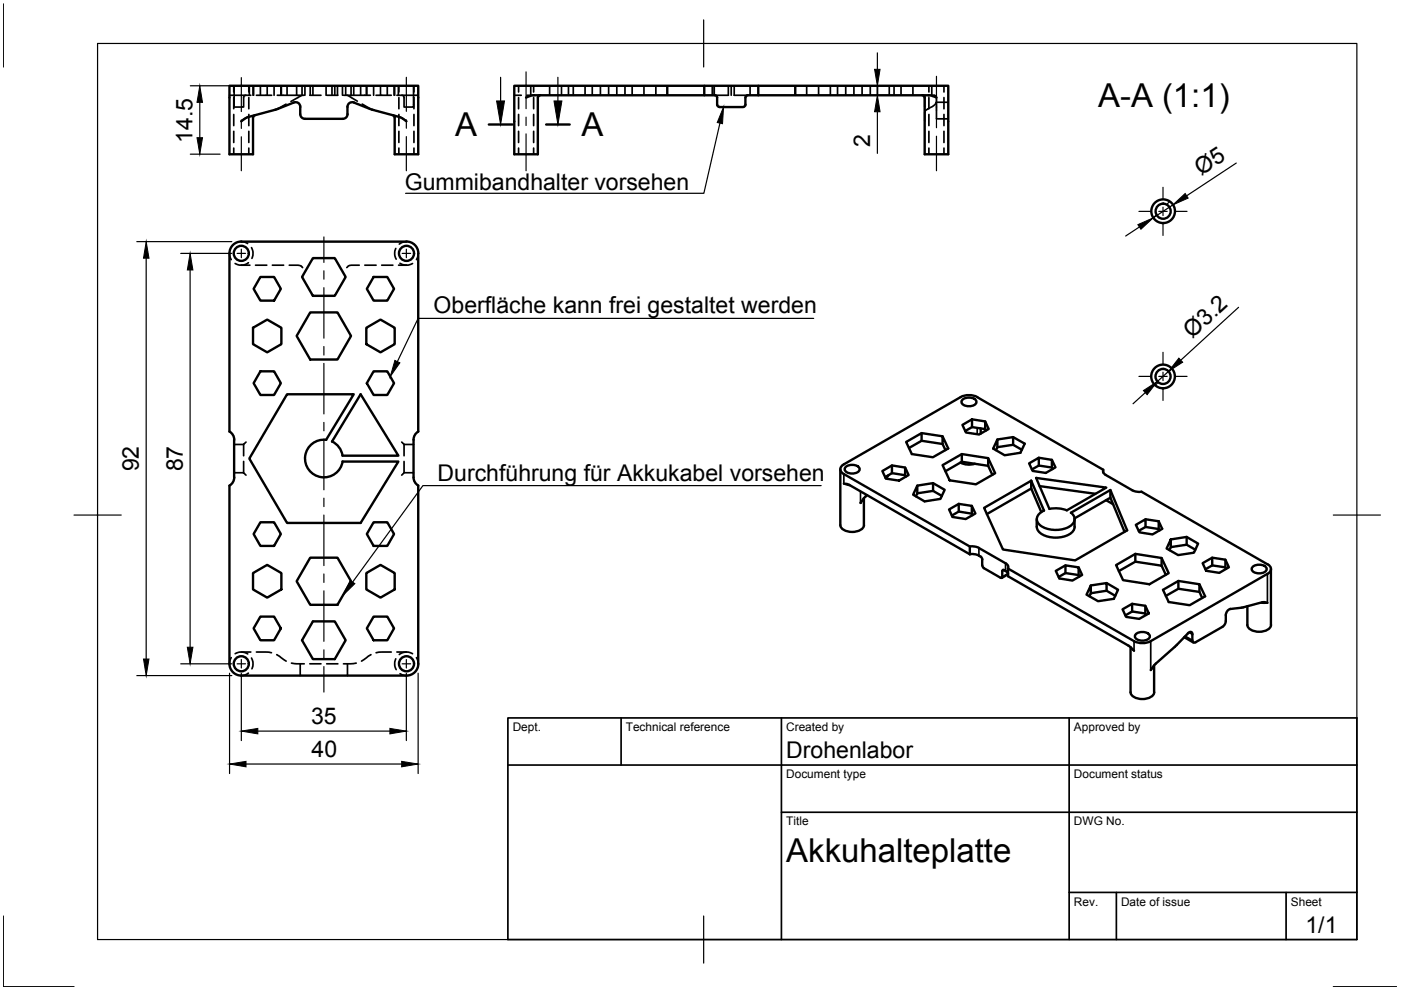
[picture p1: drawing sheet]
<svg xmlns="http://www.w3.org/2000/svg" width="297mm" height="210mm" viewBox="0 0 297 210" stroke-linecap="round" stroke-linejoin="round" font-family="sans-serif">
<!-- layer: Verdeckt -->
<g fill="none" stroke="#000" stroke-width=".36">
<path d="M49.6 18.2v1.3M49.6 18.2v4.5h2.1v-2.1l.1-.3 .4-.1M52.8 18.2v1.3M52.9 18.2v2M53.6 18.2v2M53.8 18.2v2M55.2 18.2v2M56.6 18.2v2M58.1 18.2v2M59.5 18.2v2M59.7 18.2v2M60.9 18.2v2"/>
<path d="M62.9 18.2v2M64 18.2v2M64.7 18.2v2M65.8 18.2v2M66.3 18.2v2M69.1 18.2v2M70.4 18.2v2M71 18.2v2M71.6 18.2v2M72.6 18.2v2M73.3 18.2v2M74.4 18.2v2"/>
<path d="M75 18.2v2M76.5 18.2v2M77.7 18.2v2M77.8 18.2v2M79.2 18.2v2M80.7 18.2v2M82.1 18.2v2M83.6 18.2v2M83.7 18.2v2M84.5 18.2v2M84.6 18.2v1.3M87.7 18.2v4.5h-2v-2.1l-.2-.3-.3-.1"/>
<path d="M87.8 18.2v1.3M109.9 18.2v1.3M112.5 18.2v2M113.1 18.2v1.3M116.5 18.2v2M119 18.2v2M120.5 18.2v2M121.5 18.2v2M124 18.2v2M125.6 18.2v2M127.3 18.2v2M129 18.2v2"/>
<path d="M130.8 18.2v2M132.5 18.2v2M134 18.2v2M136.5 18.2v2M139.1 18.2v2M141.4 18.2v2M141.5 18.2v2M151.1 18.2v2M151.4 18.2v2M154.4 18.2v2M155 18.2v2M155.7 18.2v2"/>
<path d="M159 18.2v2M168.5 18.2v2M168.7 18.2v2M171 18.2v2M173.6 18.2v2M176.1 18.2v2M177.6 18.2v2M179.3 18.2v2M181 18.2v2M182.8 18.2v2M184.5 18.2v2M186 18.2v2"/>
<path d="M188.5 18.2v2M189.6 18.2v2M191 18.2v2M193.6 18.2v2M196.9 18.2v1.3M197.6 18.2v2M200.1 18.2v1.3M48.6 20.2h4.6M49.6 20.7v2.4M49.6 24.3v2.3M49.6 27.8v2.4M49.6 31.4v1.3"/>
<path d="M52.7 24.8l-1.5 .9M52.8 20.7v2.4M52.8 24.3v2.3M52.8 27.8v2.4M52.8 31.4v1.3M54.4 20.2h3.2M58.8 20.2h5.7M60.6 22.1l-2.6 1.3M64.2 20.2l-2.5 1.3M65.7 20.2h2.4M69.3 20.2h2.3M72.8 20.2h5.7"/>
<path d="M73.5 20.2l2.3 1.2M76.8 22.1l1.7 1 .8 .3M79.7 20.2h3.3M84.1 20.2h4.6M84.6 20.7v2.4M84.6 24.3v2.3M84.6 27.8v2.4M84.6 31.4v1.3M84.6 24.8l1.6 .9M87.8 20.7v2.4M87.8 24.3v2.3M87.8 27.8v2.4"/>
<path d="M87.8 31.4v1.3M109 20.2h1.5M109.9 20.7v2.4M109.9 24.3v2.3M109.9 27.8v2.4M109.9 31.4v1.3M111.7 20.2h1.5M113.1 20.7v2.4M113.1 24.3v2.3M113.1 27.8v2.4M113.1 31.4v1.3M114 23.8v1.9"/>
<path d="M114.5 20.2l-.3 .1-.2 .3v2M151.5 20.2h2.9M155.6 20.2h2.9M195.5 20.2l.4 .1 .2 .3v2M196.9 20.2l1.5 .1 .2 .4v1M196.9 20.7v2.4M196.9 24.3v2.3M196.9 27.8v2.4M196.9 31.4v1.3M198.5 21.7h2.5M200.1 20.7v2.4M200.1 24.3v2.3"/>
<path d="M200.1 27.8v2.4M200.1 31.4v1.3M201 25.2h-2.4l-.1-3.5a3.3 3.3 0 0 1-1.9 1.5l-.5 .5v2M48.6 53.7l.4 1.3M49.9 55.9l1.3 .3M51.1 51.2l1.4 .4M51.2 56.2h1.8M52.7 55.7l-.7 .4-.8 .1M53.3 52.5l.3 1.2-.2 1.1M54.2 56.2h2.4M57.7 56.2h2.4M61.3 56.2l2.1 .1 .8 .4"/>
<path d="M76.2 56.2l-2.1 .1-.6 .4M77.4 56.2h2.3M80.9 56.2h2.4M83.9 52.7l-.2 1 .3 1.3M84.5 56.2h1.7M84.8 55.8l1.4 .4M86.2 51.2l-.9 .2-.6 .4M87.5 55.9l-1.3 .3M88.7 53.7l-.4 1.3M51.7 94.2v2.4M51.7 97.8v2.4M52.2 93.7l-.5 .5h-2.1"/>
<path d="M85.2 93.7l.5 .5h2M85.7 97.8v2.5l-.5 .4M85.7 94.2v2.4M49.6 100.2h2.1l.5 .5M85.7 100.2h2M49 139.4l-.4 1.3M51.2 138.2l1.3 .4M53.2 138.2a4.9 4.9 0 0 0-3.3 .4M53.3 139.5l.3 1.2-.2 1.1M54.4 138.2l3.2 .2M58.7 138.8l2 1.4M78.6 138.8l-1.9 1.4"/>
<path d="M83 138.2l-3.3 .2M83.9 139.7l-.2 1 .3 1.3M84.1 138.2h2.1M86.2 138.2l-.9 .2-.6 .4M86.2 138.2l1.3 .4M88.3 139.4l.4 1.3M52.7 142.7l-.7 .4-.9 .1M61.8 140.6l2.7 .1M63.7 140.7v2.5M65.7 140.7h2.4M69.3 140.7h2.3M73.7 140.7v2.5"/>
<path d="M75.5 140.6l-2.7 .1M84.8 142.8l1.4 .4"/>
</g>
<!-- layer: Sichtbar -->
<g fill="none" stroke="#000" stroke-width=".51">
<path d="M149.3 18.2v2M160.8 18.2v2M54 24.4l-.4 .5v7.8h-5v-14.5h40.1v14.5h-5v-7.8l-.4-.5M63.7 24.2a1.01 1.01 0 0 0 1 1h8a1.01 1.01 0 0 0 1-1M63.7 24.2v-1.5a1.01 1.01 0 0 0-1.4-1l-3.7 1.5-6 1.6-1.5 .9M73.7 24.2v-1.5a1.01 1.01 0 0 1 1.3-1l3.8 1.5 6 1.6 1.4 .9M111.5 20.7l1.5-.5h37.6a1.09 1.09 0 0 1 1.4 .5v1.5M114.6 20.2l-.5 .2v.3M152 22.2l.3 .4 .2 .1h5.1M158.1 22.2l-.3 .4-.2 .1M195.6 20.2l.4 .2 .1 .3v12h4.9v-14.5h-92v14.5h5v-12M198.6 20.7l-1.5-.5h-37.6a1.06 1.06 0 0 0-1.4 .5l-.1 1.5"/>
<path d="M48.6 53.7l.1 37.8a1.94 1.94 0 0 1 .9 1.7l.1 8a2.01 2.01 0 0 1-1.1 1.8v37.7a2.51 2.51 0 0 0 2.5 2.5h35.1a2.51 2.51 0 0 0 2.5-2.5v-37.7a2.07 2.07 0 0 1-1-1.8v-8a2 2 0 0 1 1-1.7v-37.8M51.1 51.2h35.1M51.2 51.2a2.51 2.51 0 0 0-2.6 2.5M55.2 58.7h2.9l1.4 2.5-1.4 2.5h-2.9l-1.4-2.5zM66.3 54.7h4.7l2.3 4-2.3 4h-4.7l-2.3-4zM79.2 58.7h2.9l1.5 2.5-1.5 2.5h-2.9l-1.4-2.5zM86.2 51.2a2.51 2.51 0 0 1 2.5 2.5M53.6 69.5l3-1.7 3.1 1.7v3.5l-3.1 1.7-3-1.7zM55.2 78.7h2.9l1.4 2.5-1.4 2.5h-2.9l-1.4-2.5zM65.8 66.2h5.8l2.8 5-2.8 5h-5.8l-2.9-5zM77.7 69.5l3-1.7 3 1.7v3.5l-3 1.7-3-1.7zM79.2 78.7h2.9l1.5 2.5-1.5 2.5h-2.9l-1.4-2.5z"/>
<path d="M69.1 93.3l5.9-9.7h-14.1l-8 13.6 8 13.7h15.6l8-13h-11.9M69.2 93.3a4 4 0 0 0-4.5 3.4 4 4 0 0 0 3.4 4.5 4 4 0 0 0 4.5-3.4M72.6 96.6l-.6-1.6a3.6 3.6 0 0 0-1.6-1.4l6.1-10 8 13h-11.9M178.2 99.5v11.8M179.2 99.1a2.08 2.08 0 0 1 3.1 .2 1.38 1.38 0 0 1-1.9 1.1 1.22 1.22 0 0 1-1.3-1.1zM187.1 99.9l2-1.2 2.8 .4 .7 1.6-2 1.2-2.8-.4zM189.1 98.7v1.6M191.9 99.1v1.7M195.4 93.5v-1.7l-3.3 1.9 1.2 2.6 4.5 .7 3.2-1.9-1.2-2.6v1.6M195.4 91.8l4.4 .7M199.8 98.6l4.1-2.3 5.6 .8 1.5 3.2-4.1 2.4-5.6-.9zM199.8 94.1l-4.4-.6-2.7 1.5"/>
<path d="M199.8 94.1l.7 1.3M203.6 98.1l1.5 .4 1.6-.2M203.7 84.2l-24.8 14.3a1.08 1.08 0 0 0-.7 1 1.08 1.08 0 0 0 .7 1l26.7 15.4M203.7 84.2a3.9 3.9 0 0 1 3.5 0M203.9 96.3v1.6M204 84.8a2.08 2.08 0 0 1 3 .3 1.38 1.38 0 0 1-1.8 1 1.22 1.22 0 0 1-1.3-1zM204.1 90.1l2-1.2 2.8 .5 .7 1.6-2 1.1-2.8-.4zM206.1 88.9v1.7M207.2 84.2l26.7 15.4v.6M207.9 90.8v1.1M208.9 89.4v1.6M209 91.3l-.1-.3-2.8-.4-1.5 .8"/>
<path d="M209.5 98.8l-5.6-.9-3.4 2M209.5 97.1v1.7M209.5 98.8l.9 1.9M211.5 93.2l3.3-.5v1.6M214.8 92.7l2.5 1.4-.9 1.9-3.4 .5-2.4-1.4 .9-1.9v1.6M216.6 95.4l-1.8-1.1-3.3 .5-.3 .6M220.2 97.1l2.8 .4v1.6M223 97.5l.8 1.6-2.1 1.2-2.8-.4-.7-1.7 2-1.1v1.6M223.2 99.4l-.2-.3-2.8-.4-1.4 .8M233.9 99.6a.87 .87 0 0 0 .5 1.1l5.7 3.3M55.2 110.7h2.9l1.4 2.5-1.4 2.5h-2.9l-1.4-2.5zM65.8 118.2h5.8l2.8 5-2.8 5h-5.8l-2.9-5z"/>
<path d="M79.2 110.7h2.9l1.5 2.5-1.5 2.5h-2.9l-1.4-2.5zM178.2 111.3a2.21 2.21 0 0 0 2.5 1.5 2.21 2.21 0 0 0 2.5-1.5M178.9 102.5l1.1 .3 25.6 14.7M183.2 105.6v5.7M183.8 105l-1.4 1.6M188.1 101l-.3 .4M188.4 100.7l-.3 .4M192.1 101.1l-.2-.3-2.8-.5-1.4 .9M194.5 103l3.3-.6v1.7M197.8 102.4l2.5 1.5-.9 1.9-3.4 .5-2.4-1.4 .9-1.9v1.6M197.8 104.1l-3.3 .5-.3 .6M197.8 104.1l1.9 1"/>
<path d="M203.3 106.8l2.7 .5v1.6M205.6 115.9v1.6M205.6 115.9l1.6 .1 6 3.4a.87 .87 0 0 1 .5 1.1M205.6 117.5h.9l1.1 .3M206 107.3l.8 1.6-2 1.2-2.8-.5-.8-1.6 2.1-1.2v1.7M206 108.9l-2.7-.4-1.5 .8M206 108.9l.2 .3M207.5 117.8l.4 .2M207.9 118l.4 .6-.1 1.3 .4 .6 3.5 2h.2l.2-.2 .1-1.4h.3l.8 .7M218.6 101.9l2.8 6.4a1.77 1.77 0 0 0-1.2 2.7 5.7 5.7 0 0 0 7.2 .1 1.53 1.53 0 0 0-.3-2.4M218.6 101.9l-10 5.8 4 8.8 15.4 2.3 11-6.4-3.6-8.5-8.4 4.8M218.6 101.9v1.7"/>
<path d="M219.8 110.1v1.6a2.71 2.71 0 0 0 2.5 2.1 5.4 5.4 0 0 0 5.2-1.2l.3-.9M220.4 103.1l11.8 1.6M220.8 108.6l-2.2-5-9.4 5.4M225.9 119.9l-2.1 1.1 .8 1.6 2.8 .5 2-1.2-.7-1.6M226.2 108.2l-1.8-.4-1.9 .1-2.8-6.6 14.9 2.1-8.4 4.8M227.8 109.9l7.6-4.4 3 7.3M227.8 110.1v1.6M234.5 106.1l1.5 .8M235.4 103.9v1.6M236.6 119.8l4.1-2.4 5.6 .9 1.5 3.2-4.1 2.4-5.6-.9zM240.1 104l.7 .2 1.2 .1 26.7 15.3a1.06 1.06 0 0 1 .8 1 1.06 1.06 0 0 1-.8 1.1M240.7 117.4v1.7"/>
<path d="M242.9 110.1l2.8 .4M245.7 110.5l.7 1.6-2 1.2-2.8-.4-.8-1.6 2.1-1.2v1.6M245.7 110.5v1.7M245.8 112.5l-.1-.3-2.8-.5-1.5 .9M246.3 118.3v1.6M248.2 114.4l3.4-.6 2.4 1.5-.9 1.9-3.3 .5-2.5-1.4 .9-1.9v1.6M251.6 113.8v1.7M253.4 116.6l-1.8-1.1-3.4 .5-.3 .6M255 119.4l2-1.2 2.8 .5 .7 1.6-2 1.2-2.8-.5zM257 118.2v1.7M259.8 118.7v1.6M53.6 121.5l3-1.7 3.1 1.7v3.5l-3.1 1.7-3-1.7z"/>
<path d="M55.2 130.7h2.9l1.4 2.5-1.4 2.5h-2.9l-1.4-2.5zM66.3 131.7h4.7l2.3 4-2.3 4h-4.7l-2.3-4zM77.7 121.5l3-1.7 3 1.7v3.5l-3 1.7-3-1.7zM79.2 130.7h2.9l1.5 2.5-1.5 2.5h-2.9l-1.4-2.5zM213.7 120.6l26.7 15.3a3.9 3.9 0 0 0 3.6 0l24.7-14.2M213.7 120.6v1.6l25.6 14.7 1.1 1.1M213.7 121.8l-1.3 .7M225.9 121.5v-1.6l2.8 .4v1.6M228.8 122.2l-.1-.3-2.8-.4-1.4 .8M231.3 124.1l3.3-.5v1.7M234.6 123.6l2.5 1.4-.9 2-3.4 .5-2.4-1.4 .9-2v1.7M236.5 126.3l-1.9-1-3.3 .5-.3 .6"/>
<path d="M237.2 121.1l3.5-2 5.6 .8 .9 2M238 129.2l2-1.2 2.8 .4 .8 1.7-2.1 1.1-2.8-.4zM239.7 137.2v9.6a2.21 2.21 0 0 0 2.5 1.4 2.21 2.21 0 0 0 2.5-1.4M240 128v1.7M240.8 134.5a2.08 2.08 0 0 1 3 .3 1.38 1.38 0 0 1-1.8 1 1.22 1.22 0 0 1-1.4-1zM242.8 128.4v1.7M243 130.4l-.2-.3-2.8-.4-1.4 .8M247.2 126.4l2.6-1.6 4.5 .7 .6 1.3M249.8 123.2l4.5 .7v1.6M251.1 135.1l1.9 1.1M251.8 134.3a.54 .54 0 0 1 1-.1v.3M251.8 134.3l-2.6 2.7-4.2 3.8-1 1.3"/>
<path d="M252.8 134.5v1.2M254.3 123.9l1.2 2.5-3.3 1.9-4.4-.7-1.2-2.5 3.2-1.9v1.6M259.2 132.9l-5.7 3.3h-.5l-.2-.5M260 120.6l-.2-.3-2.8-.4-1.4 .8M260.9 129.1l-.7 .5a2.57 2.57 0 0 0-.3 2.1 1.57 1.57 0 0 1-.7 1.2M263.6 128.8l-2.8 .3M265.5 120.2a2.08 2.08 0 0 1 3.1 .3 1.38 1.38 0 0 1-1.9 1.1 1.22 1.22 0 0 1-1.3-1.1zM268.7 127.8l-1.1-.1-4 1.1M269.5 120.7v11.8a2.21 2.21 0 0 1-2.5 1.4 2.21 2.21 0 0 1-2.5-1.4v-3.9M244.7 141.1v5.7"/>
<circle cx="51.2" cy="53.7" r="1.6"/>
<circle cx="86.2" cy="53.7" r="1.6"/>
<circle cx="246.6" cy="44.8" r="1.6"/>
<circle cx="246.6" cy="44.8" r="2.51"/>
<circle cx="246.6" cy="79.8" r="1.6"/>
<circle cx="246.6" cy="79.8" r="2.51"/>
<circle cx="51.2" cy="140.7" r="1.6"/>
<circle cx="86.2" cy="140.7" r="1.6"/>
</g>
<!-- layer: Sichtbar schmal -->
<g fill="none" stroke="#000" stroke-width=".36">
<path d="M207.2 90.7v1.4M178.9 102.5l1.4 .4M178.9 100.5v2M182.4 104.2v2.4l.6-.8M207.5 116.2v1.6M213.2 119.4v1.7M212.9 120.9l-.4 .2M213.7 121.6l-1.2 .7M240.4 135.9v2.1l-.6-.7M244 135.9v6.2l.6-.9M251.3 134.9l1.5 .8M252.1 134.1l.7 .4"/>
<path d="M268.7 121.7v6.1h-1.5"/>
</g>
<!-- layer: TitleBlock -->
<path d="M107.7 152.2h180v47h-180zM131.7 152.2v10M165.7 152.2v47M226.7 152.2v47M107.7 162.2h180M165.7 172.2h122M226.7 189.2h61M236.7 189.2v10M272.7 189.2v10" fill="none" stroke="#000" stroke-width=".36"/>
<!-- layer: Schraffur -->
<path d="M245.2 45.6l-.7 .6M248 42.7l-.7 .7M248.5 78.2l-.7 .6M245.6 81.1l-.7 .6" fill="none" stroke="#000" stroke-width=".25"/>
<!-- layer: Beschriftungen -->
<path d="M103.6 26.4h5M115.8 26.4h5" fill="none" stroke="#000" stroke-width=".51"/>
<path d="M106.1 16.4v5M118.3 16.4v5" fill="none" stroke="#000" stroke-width=".25"/>
<path d="M105.3 21.4h1.7l-.9 5zM117.5 21.4h1.6l-.8 5z" fill="#000" stroke="#000" stroke-width=".21"/>
<!-- layer: Dimensions -->
<g fill="none" stroke="#000" stroke-width=".25">
<path d="M40.4 18.2h8.8M186 11.2v3.5M186 18.2v2M40.4 32.7h6.3M42.4 21.7v7.5M186 23.7v8.8M262.1 34.6l-10.5 6.9M29 51.2h20.2M31 54.7v85M38.3 53.7h10.9M40.3 57.2v80M241.6 48.1l-2.9 1.9"/>
<path d="M248.7 43.4l-4.2 2.8M247.8 78.7l-2.4 2.2M262.6 65.2l-12.3 11.2M242.8 83.3l-2.6 2.3M29 143.2h20.2M38.3 140.7h10.9M48.7 142.7v21.3M51.2 142.7v14.3M54.7 155h28M86.2 142.7v14.3M88.7 142.7v21.3M52.2 162h33"/>
</g>
<g fill="#000" stroke="#000" stroke-width=".21">
<path d="M185.4 14.7h1.2l-.6 3.5zM42.4 18.2l.5 3.5h-1.1zM41.8 29.2h1.1l-.5 3.5zM186 20.2l.6 3.5h-1.2zM31 51.2l.6 3.5h-1.2zM40.3 53.7l.6 3.5h-1.2zM241.2 47.6l3.3-1.4-2.6 2.4zM248.7 43.4l2.6-2.4 .6 1zM249.9 75.9l.8 .9-2.9 1.9zM242.4 82.8l3-1.9-2.2 2.8zM30.4 139.7h1.2l-.6 3.5zM39.7 137.2h1.2l-.6 3.5z"/>
<path d="M51.2 155l3.5-.6v1.2zM82.7 154.4l3.5 .6-3.5 .6zM48.7 162l3.5-.6v1.2zM85.2 161.4l3.5 .6-3.5 .6z"/>
</g>
<!-- layer: Center Lines -->
<g fill="none" stroke="#000" stroke-width=".25">
<path d="M51.2 16.5v7.2M86.2 16.4v7.2M111.5 15.2v7.8M198.6 16.2v7.3M51.2 25.4v1.8M51.2 29v7.2M86.2 25.4v1.8M86.2 29v7.2M111.5 24.8v1.8M111.5 28.4v7.8M198.6 25.3v1.8M198.6 28.9v7.3"/>
<path d="M246.6 39.7v2.4M50.3 53.7h1.8M51.2 52.8v1.8M68.7 50.2v5.4M68.7 57.4v1.8M85.3 53.7h1.8M86.2 52.8v1.8M241.5 44.8h2.4M245.7 44.8h1.8M246.6 43.9v1.8M246.6 47.5v2.4M249.3 44.8h2.4"/>
<path d="M68.7 61v10.7M68.7 73.5v1.8M68.7 77.1v10.7M241.5 79.8h2.4M245.7 79.8h1.8M246.6 74.7v2.4M246.6 78.9v1.8M249.3 79.8h2.4M68.7 89.6v1.7M68.7 93.1v10.8M246.6 82.5v2.4M68.7 105.6v1.8"/>
<path d="M68.7 109.2v10.7M51.2 139.8v1.8M68.7 121.7v1.8M68.7 125.3v10.7M68.7 137.8v1.8M86.2 139.8v1.8M50.3 140.7h1.8M68.7 141.3v5.4M85.3 140.7h1.8"/>
</g>
<!-- layer: Annotations -->
<path d="M153.4 22.7l-.2 3.5-1.1-.2zM83.7 76.4l1.1 .5-2.1 2.9zM74.3 123.1l.9 .6-2.5 2.5z" fill="#000" stroke="#000" stroke-width=".21"/>
<path d="M152.6 26.1l-3.4 14.9h-3.5M86 41h59.7M172.5 67.5h-83.8l-4.4 9.2M174.1 103h-84.4l-14.9 20.4" fill="none" stroke="#000" stroke-width=".25"/>
<!-- layer: Border -->
<path d="M.7 .8v13.4M20.7 9.2h267v190h-267zM149.2 4.2v10M15.7 109.2h10M282.7 109.2h10M.7 194.2v15h15M149.2 194.2v10M282.7 209.2h13.4" fill="none" stroke="#000" stroke-width=".25"/>
<g font-size="7">
<text x="232.9" y="22.7">A-A (1:1)</text>
<text x="96.5" y="28.9">A</text>
<text x="123.3" y="28.9">A</text>
<text x="166.7" y="182.7">Akkuhalteplatte</text>
</g>
<g font-size="4.9">
<text x="40.8" y="30.3" transform="rotate(-90 40.8 30.3)">14.5</text>
<text x="184.5" y="31.1" transform="rotate(-90 184.5 31.1)">2</text>
<text x="85.8" y="40.3">Gummibandhalter vorsehen</text>
<text x="254.7" y="37.4" transform="rotate(-33 254.7 37.4)">Ø5</text>
<text x="91.9" y="66.4">Oberfläche kann frei gestaltet werden</text>
<text x="252.8" y="71.8" transform="rotate(-42 252.8 71.8)">Ø3.2</text>
<text x="29.4" y="99.9" transform="rotate(-90 29.4 99.9)">92</text>
<text x="38.7" y="100" transform="rotate(-90 38.7 100)">87</text>
<text x="92.8" y="101.9">Durchführung für Akkukabel vorsehen</text>
<text x="65.9" y="153.4">35</text>
<text x="66" y="160.5">40</text>
<text x="166.7" y="160.7">Drohenlabor</text>
<text x="276.8" y="197.9">1/1</text>
</g>
<g font-size="2.5">
<text x="108.7" y="155">Dept.</text>
<text x="132.7" y="155">Technical reference</text>
<text x="166.7" y="155">Created by</text>
<text x="227.7" y="155">Approved by</text>
<text x="166.7" y="165">Document type</text>
<text x="227.7" y="165">Document status</text>
<text x="166.7" y="175">Title</text>
<text x="227.7" y="175">DWG No.</text>
<text x="227.7" y="192">Rev.</text>
<text x="237.7" y="192">Date of issue</text>
<text x="273.7" y="192">Sheet</text>
</g>
</svg>
